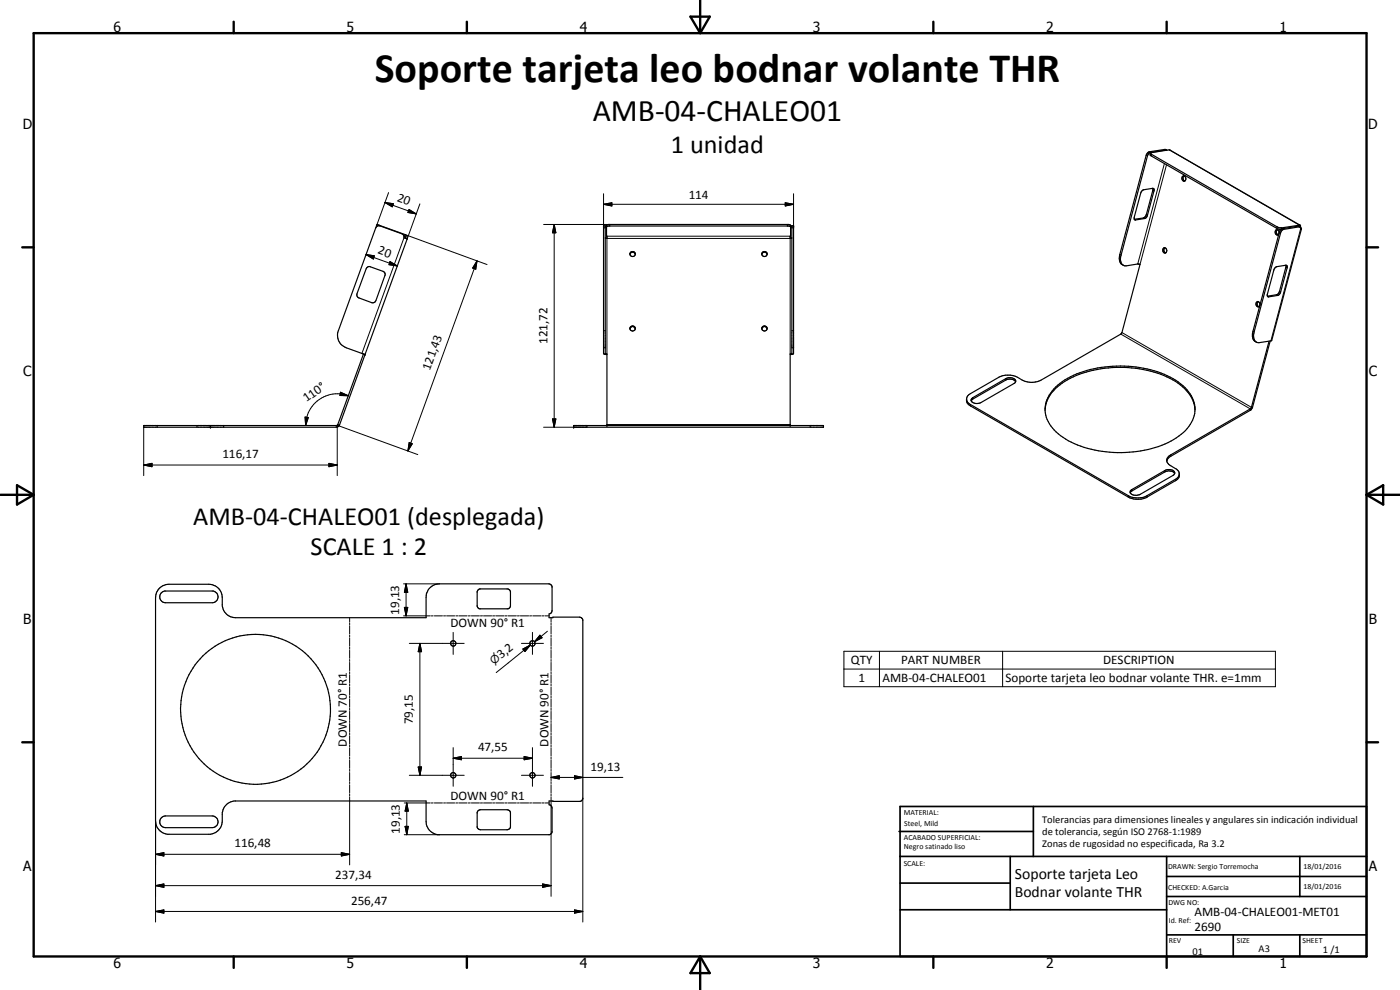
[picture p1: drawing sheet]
<svg xmlns="http://www.w3.org/2000/svg" width="420mm" height="297mm" viewBox="0 0 420 297" stroke-linecap="round" stroke-linejoin="round" font-family="sans-serif">
<g fill="none" stroke="#000" stroke-width=".35">
<path d="M342.6 57.4l.6-.5 2.7-.4 .5 .3-2.3 8.4-.6 .4-2.8 .4-.3-.3v-.5zM345.3 46h.1M345.3 46l5.8-1 39 22.5M345.3 46l-.1 .5 .3 .3 37.9 21.8 1.1 .2M345.3 46l38.1 22.2 1.2 .2 5.4-.8M346 56.5l-2.1 8.3-.8 .6-2.7 .4M350.2 45.1l-.6-.3-4.7 .8-.8 .8-8 29.9a2.57 2.57 0 0 0 1 3.3M350.2 45.1l-4.9 .7-.8 .6-8 30.1a2.38 2.38 0 0 0 1 3.3l3.9-.6 .7 .2-5.5 20.6-24.1 14a6.2 6.2 0 0 1-5.7 0 6.5 6.5 0 0 0-7-.8l-8.6 4.9a1.73 1.73 0 0 0-1.1 1.6 1.73 1.73 0 0 0 1.1 1.7l47.4 27.3a6.2 6.2 0 0 0 5.6 0l8.9-5.1 .7-.7 .1-.5M354.9 53a.76 .76 0 0 1 1 .3 .76 .76 0 0 1-.3 1l-.1 .1a.85 .85 0 0 1-.8-.5 .85 .85 0 0 1 .2-.9zM355.4 52.8a.85 .85 0 0 0 .2 1.5M113.1 67.9l-.1-.1 .2-.4 8.4 3M121.2 70.8l.2 .1"/>
<path d="M121.4 70.9l.3 .6M121.6 70.4l-.2 .5M121.6 70.4l.5 .4 .1 .9M122.2 71.7a.9 .9 0 0 1-1-1l-.6-.6-6.6-2.3-1 .2-11.6 31.7a4 4 0 0 0 2.5 4.7l5.6 2M122.2 71.7l-20.6 56.2-.7 .3h-57.8v-.5h58l.2-.2 7.8-21.3M181.6 71.4l.5 .1-.1-3.9 .6-.2h54.1l.6 .2-.2 3.9 .5-.1M182 68.1l.6-.3h54.1l.6 .3M189 76.3a.8 .8 0 0 1 .9-.8 .8 .8 0 0 1 .8 .8M189 76.3a.82 .82 0 0 0 .9 .7 .82 .82 0 0 0 .8-.7M189 76.3a.82 .82 0 0 1 .9-.7 .82 .82 0 0 1 .8 .7M228.6 76.3a.79 .79 0 0 1 .8-.8 .79 .79 0 0 1 .8 .8M228.8 75.9a.71 .71 0 0 1 1.1-.1 .71 .71 0 0 1-.1 1.1 .72 .72 0 0 1-.9-.1 .72 .72 0 0 1-.1-.9z"/>
<path d="M349.2 74.5a.71 .71 0 0 1 1 .6 .71 .71 0 0 1-.9 .7l-.4-.7zM349.6 74.3a.91 .91 0 0 0 .2 1.6M382.9 69.1a.7 .7 0 0 1 1 .5 .7 .7 0 0 1-.9 .8l-.3-.8zM383.3 69a.87 .87 0 0 0 .3 1.4M385.9 79.6l.1 .4-2.2 7.8-.6 .6-2.8 .5M390 67.6l-.2 .3M390 67.6l-.2-.1 .5 .2v.6M390.1 68.1l-.6-.2-4.6 .7-.8 .6-8.1 30.2a2.41 2.41 0 0 0 1 3.3M390.2 68.1l-5 .7-.8 .8-8 30a2.16 2.16 0 0 0 1.4 3.2l3.9-.6 8.9-33.6M390.2 68.1l.1 .1M390.3 68.2v.6l.3-.2M390.3 68.3l.3 .3"/>
<path d="M110.1 80.3l.8-.3 4.2 1.5 .5 .7-2.8 8-.4 .5-.4 .1-4.4-1.5-.5-.5v-.7zM189 98.6a.82 .82 0 0 1 .9-.6 .82 .82 0 0 1 .8 .6M230.2 98.5v.1M230.2 98.5a.79 .79 0 0 0-.9-.5 .79 .79 0 0 0-.7 .6M377 90.8a.6 .6 0 0 1 .7-.2 .6 .6 0 0 1 .4 .6v.5a.63 .63 0 0 1-.8 .3 .63 .63 0 0 1-.4-.8zM377.6 90.5a.85 .85 0 0 0 .2 1.5M382.7 80.3l3.2-.7 .3 .1 .1 .3-2.1 8.1-.8 .5-2.8 .5-.2-.2-.1-.5 2-7.6zM182.1 106.4l-1-.4v-38.3h.5v38.3l.5 .2v21.5M237.1 106.4l1.1-.4v-38.3h-.6v38.3l-.5 .2v21.5M290.1 119.8a1.95 1.95 0 0 0 1.1 2l47.4 27.3a6.2 6.2 0 0 0 5.6 0l8.6-4.9a1.98 1.98 0 0 0 1.1-1.8 1.98 1.98 0 0 0-1.1-1.8l-2.1-1.3-.5-1M291.6 119.6l10.2-6a2 2 0 0 1 3 .8l-.3 .5-10.1 5.9a2.09 2.09 0 0 1-3-.8zM304.8 114.6a2.3 2.3 0 0 0-3-.6l-9.9 5.8-.4 .5"/>
<path d="M380.9 102.4l-5.5 20.2-24 13.9-1.1 .9-.1 .9M381.2 102.3l-5.3 19.9-.5 .8-24.3 14.1-.9 1.2M63.1 127.7v.5M172.2 127.7h74.9v.5h-74.9zM358.6 122.3a12.3 12.3 0 0 0-7.5-8.8 35.1 35.1 0 0 0-31.5 .9 11.1 11.1 0 0 0-6 8.6M358.6 122.7a11.2 11.2 0 0 1-6.4 9.2 34.8 34.8 0 0 1-32.4-.2 11 11 0 0 1-6.2-9.1 12.2 12.2 0 0 1 7.7-9.6 35.1 35.1 0 0 1 31.5 1.1 10.8 10.8 0 0 1 5.8 8.9M339.3 147.2l10.3-6a2 2 0 0 1 3 .7l-.5 .7-9.9 5.7a2.45 2.45 0 0 1-3-.6zM352.5 142.1a2.1 2.1 0 0 0-2.9-.5l-10.1 5.8-.3 .4M47.7 176.7l1.1-.9 1.4-.5h12.5a4 4 0 0 1 4 4 5.7 5.7 0 0 0 .7 4.3 4.1 4.1 0 0 0 3.3 1.7h57.2v-6.1a4 4 0 0 1 4-4h33l.8 .8v7.2l-.3 .7-.6 .3v1.1l9.1-.1 .8 .3 .2 .5v53.7l-.8 .8-9.3-.2v1.2l.5 .1 .4 .8v7.3l-.8 .7h-33.5a4 4 0 0 1-3.5-3.9v-6.2h-57.7a4.1 4.1 0 0 0-3.5 3.5v2.5a4.1 4.1 0 0 1-3.5 4h-13a4.1 4.1 0 0 1-3.5-4v-67l.2-1.4zM48.3 178l1-.7h14.7a1.78 1.78 0 0 1 1.4 1.9 1.78 1.78 0 0 1-1.7 1.6h-14a1.77 1.77 0 0 1-1.6-.9 1.77 1.77 0 0 1 .2-1.9zM143.4 177.1l.6-.4 8.6 .1 .6 .7-.1 4.6-.7 .6-8.6-.1-.6-.7v-4.4zM48.5 245.3l1.2-.5h14a1.76 1.76 0 0 1 1.7 1.8 1.76 1.76 0 0 1-1.7 1.7h-14a1.76 1.76 0 0 1-1.6-1.1 1.76 1.76 0 0 1 .4-1.9z"/>
<path d="M143.4 243.3l.8-.3h8l.6 .2 .4 .6-.1 4.6-.9 .6h-8l-.6-.2-.4-.6v-4.4z"/>
<circle cx="189.9" cy="98.5" r=".79"/>
<circle cx="229.4" cy="98.6" r=".77"/>
<circle cx="136" cy="193" r=".8"/>
<circle cx="159.8" cy="193.1" r=".8"/>
<circle cx="76.7" cy="212.8" r="22.5"/>
<circle cx="136" cy="232.6" r=".81"/>
<circle cx="159.8" cy="232.6" r=".81"/>
</g>
<g fill="none" stroke="#000" stroke-width=".3">
<path d="M116.6 57.8l-3.5 9.6M181.1 58.1v10.3h.5M238.2 58.1v10.3h-.6M344 46.6l.4 .2M344.9 45.6l.4 .2M345.6 46.3l-.1 .5M346 57.1l.3 .2M349.5 49.1l-8.1 30.1M349.6 44.8l.3 .2M350.1 49.4l-8 30M351 45l38.8 22.5M109.8 76.4l2.5 .4-.3 .9z"/>
<path d="M109.8 76.4l9.4 3.4M114.1 67.7l-.1 .1M115.5 60.7l2.6 .4-.4 1zM115.5 60.7l9.4 3.5M117 78.5l2.2 1.3-2.5-.4zM121.2 71.4l-12.6 34.6M121.6 70.4l24.6 9M122.8 62.9l2.1 1.3-2.5-.4zM126 61.2l-3.8 10.5M143.2 78.3l-.4 2.5-1-.4zM143.2 78.3l-20.8 57M163.1 67.4h19.9v.4"/>
<path d="M166.3 67.4l.5 2.4h-1zM166.3 67.4v60.8M181.1 61.3l2.5-.5v1zM181.1 61.3h57.1M182.1 70.9h55M235.7 60.8l2.5 .5-2.5 .5zM236.3 67.4v.4M336.1 76.3l.4 .2M340.5 65.8l.3 .2M343.1 65.4l.4 .2M344 64.4l.4 .2M383.3 68.1l-.2 .4"/>
<path d="M384 69.6l.3 .2M384.6 68.4l-.1 .3M384.9 68.6l.3 .2M389.5 67.9l.4 .2M390.3 68.8l-8.9 33.5M181.1 99.2h.5M237.6 99.2h.6M336.7 99.8l38.9 22.4h.3M376 99.4l.4 .2M380.4 88.9l.4 .2M383.1 88.4l.3 .2M384 87.4l.3 .2"/>
<path d="M385.9 80.2l.4 .2M102.2 117.7l2.4 1h-2.6zM104.6 118.7a9.3 9.3 0 0 0-8.8 1.2 9.4 9.4 0 0 0-3.7 5.3l-.4 2.5M181.1 104.4h.5M182.1 106.2v-34.7h55v34.7M237.6 104.4h.6M291.9 119.3v.5M301.8 113.6v.4M336.4 100.2l38.8 22.5v.4M43.1 139.5l2.5-.5v1zM43.1 139.5h58.1M43.1 128.2v14.5"/>
<path d="M47.1 127.7v.5M59.1 127.7v.5M67.1 127.7v.5M91.6 125.1l.9 .2-.8 2.4zM98.7 139l2.5 .5-2.5 .5zM100.9 127.7v.5M101.4 127.4l.5 .2M122.8 132.8l.9 .3-1.3 2.2zM125.4 136.4l-24.2-8.8v15.1M165.8 125.7h1l-.5 2.5zM176.1 127.7v.5h-13M182.1 127.4h55"/>
<path d="M243.2 127.7v.5M291.2 121.4v.4M351.4 136.5v.4M338.6 148.7v.4M339.7 146.9v.4M344.2 148.7v.4M349.6 141.2v.4M352.8 143.8v.4M121.1 175.2h10.8M121.9 175.2l.5 2.5h-1zM121.9 175.2v9.6M104.9 185.3v1.3"/>
<path d="M104.9 186.9v.6M104.9 187.7v2.5M104.9 190.5v.6M104.9 191.4v2.5M104.9 194.2v.6M104.9 195.1v2.4M104.9 197.9v.6M104.9 198.8v2.4M121.1 184.8h8M121.4 182.2h1l-.5 2.6zM122.8 193h16.5M126 193l.5 2.5h-1z"/>
<path d="M126 193v39.6M129.4 184.8h.6M130.3 184.8h2.5M133.1 184.8h.6M134 184.8h2.5M136 189.7v6.6M136.8 184.8h.6M137.7 184.8h2.5M140.5 184.8h.6M141.4 184.8h2.5M144.2 184.8h.6M145.1 184.8h2.5"/>
<path d="M147.9 184.8h.6M148.8 184.8h2.4M151.5 184.8h.7M152.5 184.8h2.5M155.3 184.8h.6M156.2 184.8h2.5M156.5 193h6.6M156.9 194.7l2.3-1.2-1.6 2zM159 184.8h.5M159.2 193.5l-10.3 8.3M159.8 189.7v6.6M159.9 184.8h2.4"/>
<path d="M162 190.6l.7 .7-2.3 1.2zM162.6 184.8h.7M163.6 184.8h1.2M164.3 189.4l-3.9 3.1M165.4 185.3v1.3M165.4 186.9v.6M165.4 187.7v2.5M165.4 190.5v.6M165.4 191.4v2.5M165.4 194.2v.6M165.4 195.1v2.4M165.4 197.9v.6"/>
<path d="M165.4 198.8v2.4M253.3 195.4h129.5v10.6h-129.5zM263.9 195.4v10.6M300.9 195.4v10.6M104.9 201.5v.6M104.9 202.4v2.5M104.9 205.2v.6M104.9 206.1v2.4M104.9 208.8v.7M104.9 209.8v2.4M104.9 212.5v.6M104.9 213.4v2.5"/>
<path d="M104.9 216.2v.6M104.9 217.1v2.4M104.9 219.8v.7M165.4 201.5v.6M165.4 202.4v2.5M165.4 205.2v.6M165.4 206.1v2.4M165.4 208.8v.7M165.4 209.8v2.4M165.4 212.5v.6M165.4 213.4v2.5M165.4 216.2v.6"/>
<path d="M165.4 217.1v2.4M165.4 219.8v.7M253.3 200.7h129.5M104.9 220.8v2.4M104.9 223.5v.7M104.9 224.5v2.4M104.9 227.2v.6M104.9 228.1v2.4M104.9 230.8v.6M104.9 231.8v2.4M104.9 234.5v.6M104.9 235.5v2.4"/>
<path d="M104.9 238.2v.6M104.9 239.1v20.4M122.8 232.6h16.5M125.5 230.1h1l-.5 2.5zM136 227.5l2.5-.5v1zM136 224.3v11.6M136 227.5h23.8M156.5 232.6h6.6M157.3 227l2.5 .5-2.5 .5zM159.8 224.3v11.6M165.4 233.3l2.4-.6v1zM165.4 220.8v2.4"/>
<path d="M165.4 223.5v.7M165.4 224.5v2.4M165.4 227.2v.6M165.4 228.1v2.4M165.4 230.8v.6M165.4 231.8v2.4M165.4 234.5v.6M165.4 235.5v2.4M165.4 238.2v.6M165.4 239.1v29.8M165.4 233.3h21.5M172.4 232.7l2.5 .6-2.5 .4z"/>
<path d="M174.9 239.5v37.1M46.7 256.3l2.5-.5v1zM46.7 246.3v30.3M46.7 256.3h58.2M102.4 255.8l2.5 .5-2.5 .5zM121.3 240.9h7.8M121.3 250.4h10.6M121.6 247.9h.9l-.4 2.5zM122.1 240.9l.4 2.5h-.9zM122.1 240.9v9.5M129.4 240.9h.6M130.3 240.9h2.5"/>
<path d="M133.1 240.9h.6M134 240.9h2.5M136.8 240.9h.6M137.7 240.9h2.5M140.5 240.9h.6M141.4 240.9h2.5M144.2 240.9h.6M145.1 240.9h2.5M147.9 240.9h.6M148.8 240.9h2.4M151.5 240.9h.7M152.5 240.9h2.5"/>
<path d="M155.3 240.9h.6M156.2 240.9h2.5M159 240.9h.5M159.9 240.9h2.4M162.6 240.9h.7M163.6 240.9h1.2M46.7 273.5l2.5-.5v1zM46.7 265.7l2.5-.5v1zM46.7 273.5h128.2M46.7 265.7h118.7M162.8 265.2l2.6 .5-2.6 .5zM172.4 273l2.5 .5-2.5 .5z"/>
</g>
<g fill="#000">
<circle cx="113" cy="67.8" r=".18"/>
<circle cx="181.1" cy="67.7" r=".18"/>
<circle cx="181.6" cy="67.7" r=".18"/>
<circle cx="237.6" cy="67.7" r=".18"/>
<circle cx="238.2" cy="67.7" r=".18"/>
<circle cx="109.5" cy="106.4" r=".18"/>
<circle cx="63.1" cy="128.2" r=".18"/>
<circle cx="63.1" cy="127.7" r=".18"/>
<circle cx="172.2" cy="127.7" r=".18"/>
<circle cx="172.2" cy="128.2" r=".18"/>
<circle cx="182.1" cy="127.7" r=".18"/>
<circle cx="237.1" cy="127.7" r=".18"/>
</g>
<g fill="none" stroke="#000" stroke-width=".71">
<path d="M10.1 9.9h400v277.1h-400zM70.1 6.5v3.4M140.1 6.5v3.4M207.2 5h5.8l-2.9 4.9zM210.1 0v9.9M280.1 6.5v3.4M350.1 6.5v3.4M6.7 74.2h3.4M410.1 74.2h3.5M.1 148.5h10M5.1 145.6l5 2.9-5 2.9zM410.1 148.5h10"/>
<path d="M410.1 148.5l5-2.9v5.8zM6.7 222.7h3.4M410.1 222.7h3.5M70.1 287v3.4M140.1 287v3.4M210.1 287v10M210.1 287l2.9 5h-5.8zM280.1 287v3.4M350.1 287v3.4"/>
</g>
<g fill="none" stroke="#000" stroke-width=".51">
<path d="M269.8 249.5h40.3M270.1 242h140v45h-140zM270.1 257h140M303.2 257v16M310.1 242v15M350.1 257v30M390.1 257v12M270.1 265h33.1M270.1 273h80M350.1 269h60M350.1 263h60M350.1 280.5h60"/>
<path d="M370.1 280.5v6.5M390.1 280.5v6.5"/>
</g>
<g fill="#000">
<path d="M109.8 76.4l2.5 .4-.3 .9zM117 78.5l2.2 1.3-2.5-.4zM115.5 60.7l2.6 .4-.4 1zM122.8 62.9l2.1 1.3-2.5-.4zM166.3 67.4l.5 2.4h-1zM181.1 61.3l2.5-.5v1zM235.7 60.8l2.5 .5-2.5 .5zM143.2 78.3l-.4 2.5-1-.4zM102.2 117.7l2.4 1h-2.6zM43.1 139.5l2.5-.5v1zM91.6 125.1l.9 .2-.8 2.4zM122.8 132.8l.9 .3-1.3 2.2z"/>
<path d="M165.8 125.7h1l-.5 2.5zM98.7 139l2.5 .5-2.5 .5zM121.9 175.2l.5 2.5h-1zM121.4 182.2h1l-.5 2.6zM126 193l.5 2.5h-1zM156.9 194.7l2.3-1.2-1.6 2zM162 190.6l.7 .7-2.3 1.2zM125.5 230.1h1l-.5 2.5zM136 227.5l2.5-.5v1zM157.3 227l2.5 .5-2.5 .5zM165.4 233.3l2.4-.6v1zM172.4 232.7l2.5 .6-2.5 .4z"/>
<path d="M46.7 256.3l2.5-.5v1zM102.4 255.8l2.5 .5-2.5 .5zM121.6 247.9h.9l-.4 2.5zM122.1 240.9l.4 2.5h-.9zM46.7 273.5l2.5-.5v1zM46.7 265.7l2.5-.5v1zM162.8 265.2l2.6 .5-2.6 .5zM172.4 273l2.5 .5-2.5 .5z"/>
</g>
<text font-size="12.6" x="112.5" y="24.5">Soporte tarjeta leo bodnar volante THR</text>
<text font-size="9.4" x="177.9" y="36.3">AMB-04-CHALEO01</text>
<g font-size="7.9">
<text x="201.4" y="45.8">1 unidad</text>
<text x="58" y="157.4">AMB-04-CHALEO01 (desplegada)</text>
<text x="93.2" y="166.4">SCALE 1 : 2</text>
</g>
<g font-size="4.7">
<text x="304.6" y="263.8">Soporte tarjeta Leo</text>
<text x="304.6" y="269.2">Bodnar volante THR</text>
</g>
<g font-size="4.2">
<text x="34" y="9.6">6</text>
<text x="104" y="9.6">5</text>
<text x="174" y="9.6">4</text>
<text x="244" y="9.6">3</text>
<text x="314" y="9.6">2</text>
<text x="384" y="9.6">1</text>
<text x="6.8" y="38.7">D</text>
<text x="410.6" y="38.7">D</text>
<text x="7" y="112.9">C</text>
<text x="410.8" y="112.9">C</text>
<text x="7" y="187.1">B</text>
<text x="410.8" y="187.1">B</text>
<text x="7" y="261.4">A</text>
<text x="410.8" y="261.4">A</text>
<text x="34" y="290.4">6</text>
<text x="104" y="290.4">5</text>
<text x="174" y="290.4">4</text>
<text x="244" y="290.4">3</text>
<text x="314" y="290.4">2</text>
<text x="384" y="290.4">1</text>
</g>
<g font-size="3.9">
<text x="206.7" y="59.8">114</text>
<text x="118.9" y="60.3" transform="rotate(20 118.9 60.3)">20</text>
<text x="113.2" y="76" transform="rotate(20 113.2 76)">20</text>
<text x="164.3" y="103.3" transform="rotate(-90 164.3 103.3)">121,72</text>
<text x="129" y="111.3" transform="rotate(-70 129 111.3)">121,43</text>
<text x="91.9" y="120.7" transform="rotate(-35 91.9 120.7)">110°</text>
<text x="66.7" y="137.5">116,17</text>
<text x="119.8" y="184.4" transform="rotate(-90 119.8 184.4)">19,13</text>
<text x="135.2" y="188.1">DOWN 90° R1</text>
<text x="150.4" y="197.9" transform="rotate(-39 150.4 197.9)">3,2</text>
<text x="255.3" y="199.3">QTY</text>
<text x="270.5" y="199.3">PART NUMBER</text>
<text x="331.1" y="199.3">DESCRIPTION</text>
<text x="257.6" y="204.6">1</text>
<text x="264.8" y="204.6">AMB-04-CHALEO01</text>
<text x="301.8" y="204.7">Soporte tarjeta leo bodnar volante THR. e=1mm</text>
<text x="123.9" y="217.3" transform="rotate(-90 123.9 217.3)">79,15</text>
<text x="104.1" y="224" transform="rotate(-90 104.1 224)">DOWN 70° R1</text>
<text x="143.5" y="225.4">47,55</text>
<text x="164.6" y="224" transform="rotate(-90 164.6 224)">DOWN 90° R1</text>
<text x="177.2" y="231.2">19,13</text>
<text x="135.2" y="240.1">DOWN 90° R1</text>
<text x="120" y="250.2" transform="rotate(-90 120 250.2)">19,13</text>
<text x="70.3" y="254.3">116,48</text>
<text x="100.6" y="263.7">237,34</text>
<text x="105.4" y="271.4">256,47</text>
<text x="358.5" y="275">AMB-04-CHALEO01-MET01</text>
<text x="358.5" y="279.4">2690</text>
</g>
<text font-size="3.3" x="148.2" y="199.6" transform="rotate(-39 148.2 199.6)">⌀</text>
<g font-size="3.1">
<text x="312.7" y="246.8">Tolerancias para dimensiones lineales y angulares sin indicación individual</text>
<text x="312.7" y="250.4">de tolerancia, según ISO 2768-1:1989</text>
<text x="312.7" y="254">Zonas de rugosidad no especificada, Ra 3.2</text>
<text x="357.9" y="286.4">01</text>
<text x="377.7" y="285.6">A3</text>
<text x="397" y="285.9">1 /1</text>
</g>
<g font-size="2.4">
<text x="271.2" y="244.4">MATERIAL:</text>
<text x="271.3" y="252">ACABADO SUPERFICIAL:</text>
<text x="271.4" y="247.9">Steel, Mild</text>
<text x="271.3" y="254.6">Negro satinado liso</text>
<text x="271.2" y="259.7">SCALE:</text>
<text x="350.6" y="260.8">DRAWN: Sergio Torremocha</text>
<text x="391.2" y="260.6">18/01/2016</text>
<text x="350.6" y="267">CHECKED: A.Garcia</text>
<text x="391.2" y="266.7">18/01/2016</text>
<text x="350.6" y="271.4">DWG NO:</text>
<text x="350.8" y="276.9">Id. Ref:</text>
<text x="350.8" y="282.8">REV</text>
<text x="371.2" y="282.9">SIZE</text>
<text x="390.9" y="282.9">SHEET</text>
</g>
</svg>
